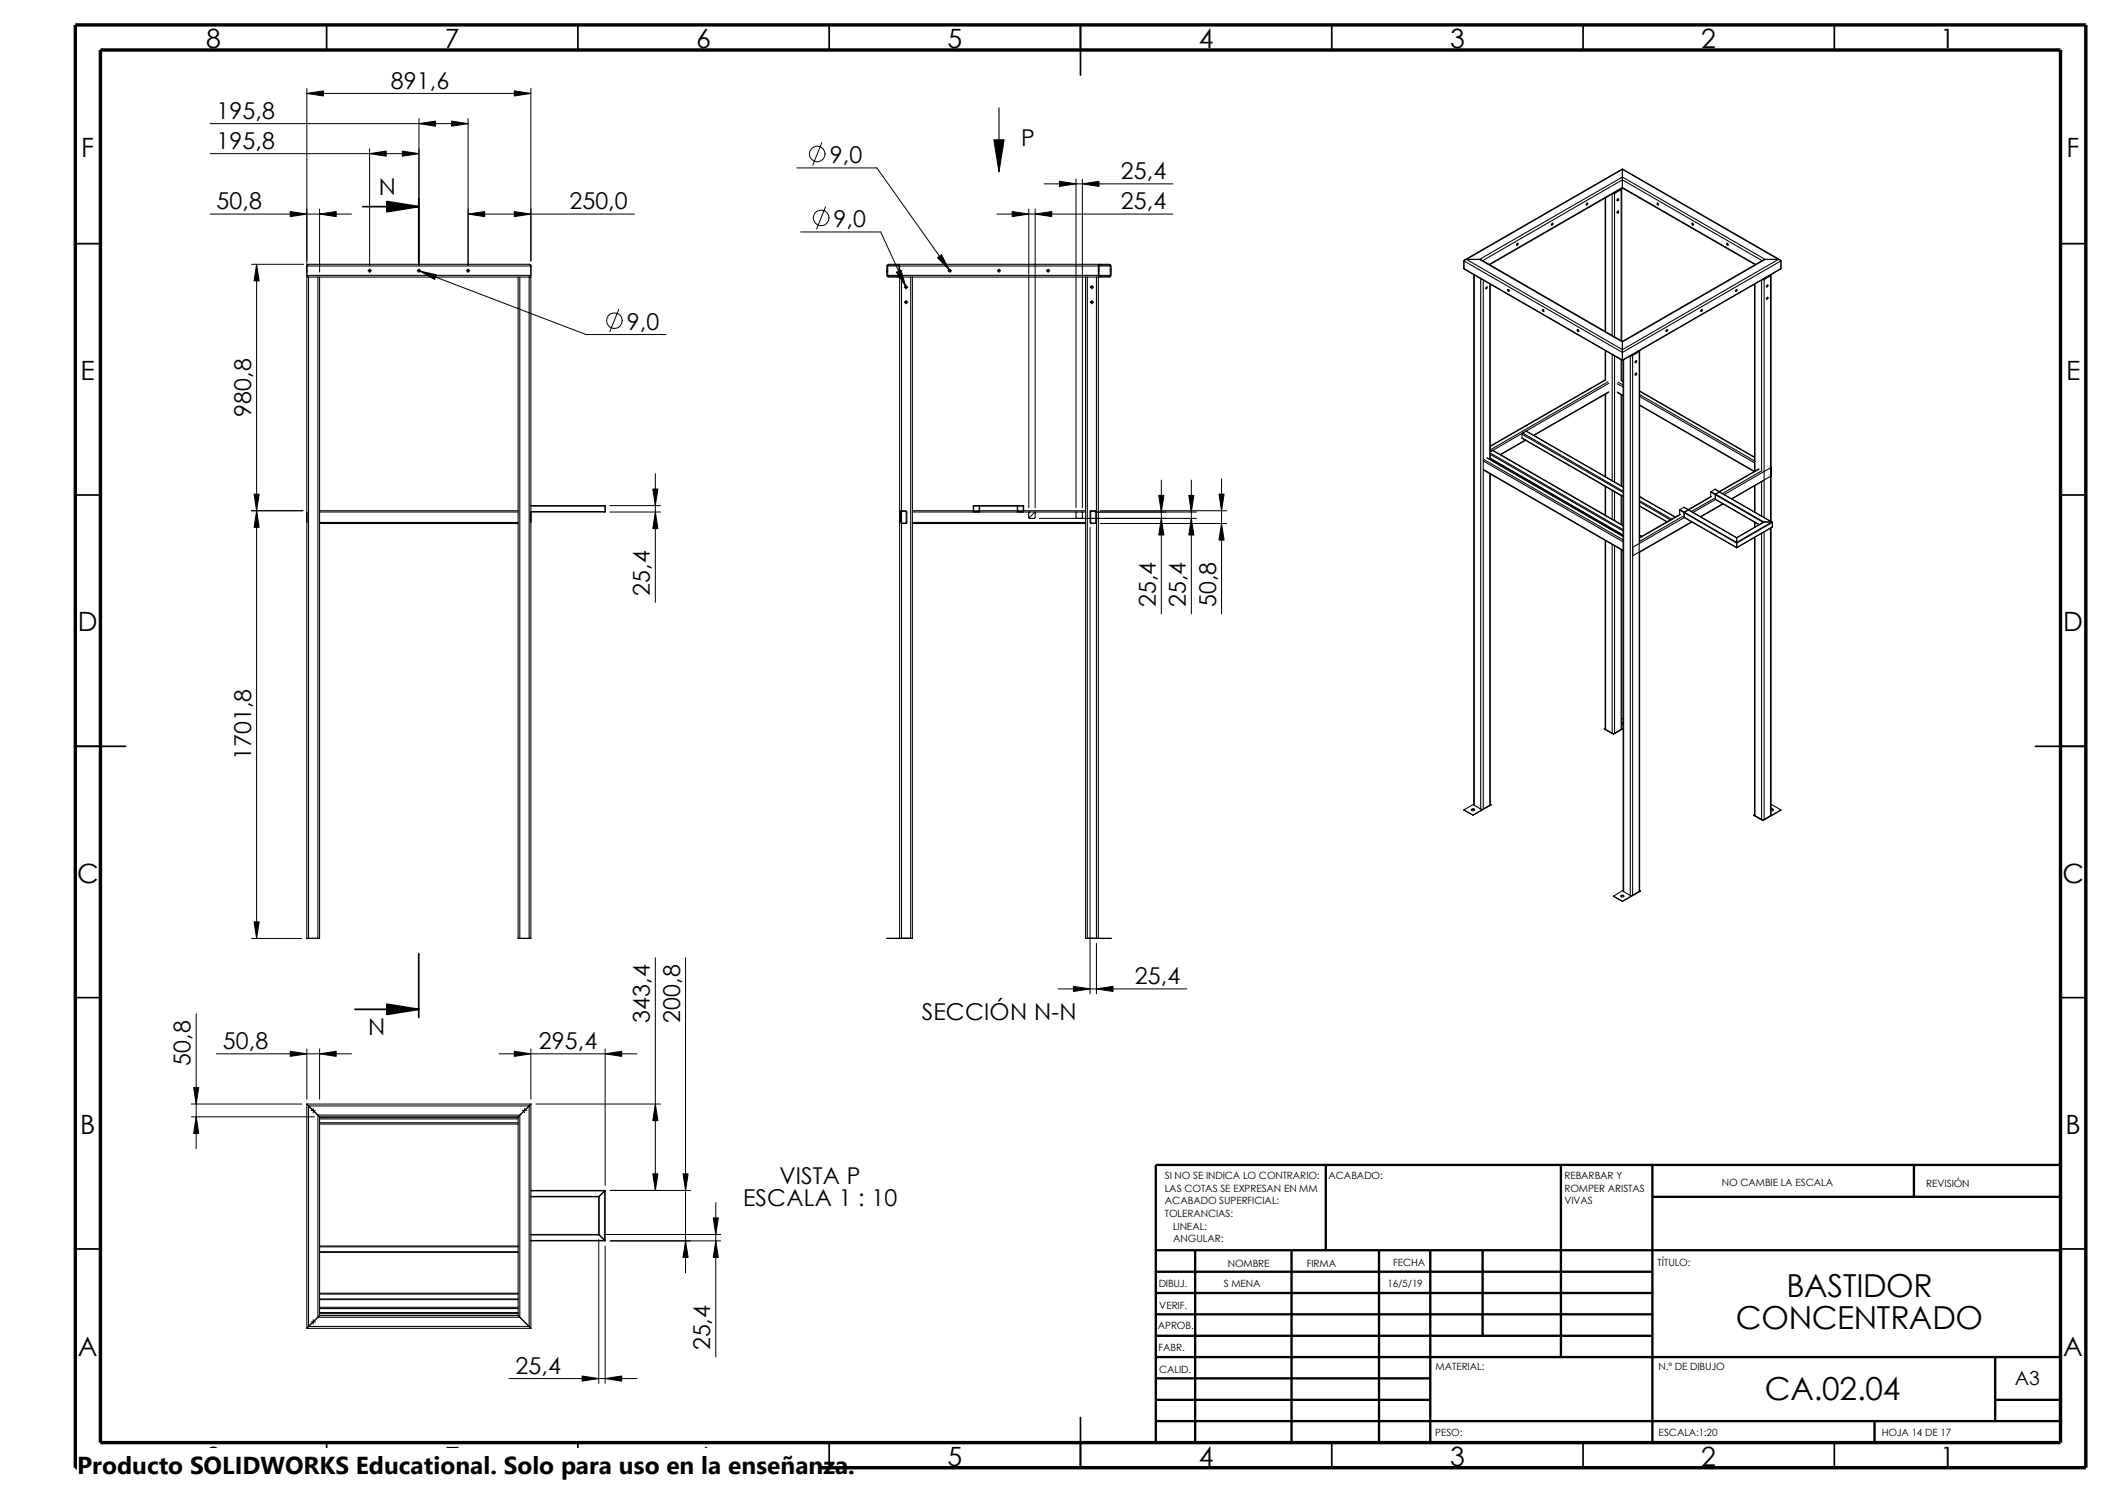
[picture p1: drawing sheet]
<svg xmlns="http://www.w3.org/2000/svg" width="420mm" height="297mm" viewBox="0 0 420 297" stroke-linecap="round" stroke-linejoin="round" font-family="sans-serif">
<g fill="none" stroke="#000" stroke-width=".34">
<path d="M65 5v4.9M115 5v4.9M165 5v4.9M215 5v9.9M265 5v4.9M315 5v4.9M365 5v4.9M83.3 39.5v12.7M15 48.5h5M72.2 41.1h11.1M410 48.5h5M15 98.5h5"/>
<path d="M410 98.5h5M15 148.5h10M405 148.5h10M15 198.5h5M83.3 189.7v12.7M410 198.5h5M70.6 200.8h12.7M15 248.5h5M410 248.5h5M65 287v5M115 287v5M165 287v5"/>
<path d="M215 282v10M265 287v5M315 287v5M365 287v5"/>
</g>
<g fill="none" stroke="#000" stroke-width=".47">
<path d="M263.8 231.7v17M310.6 231.7v38.3M328.8 238.1h81.2M328.8 231.7v55.3M380.8 231.7v6.4M410 231.7h-180v55.3M230 253h98.8M230 257.2h98.8M230 248.7h180M237.8 248.7v38.3M257 248.7v38.3M274.4 248.7v38.3"/>
<path d="M284.6 248.7v38.3M295 248.7v17M230 278.5h54.6M230 270h180M230 274.2h54.6M230 261.5h98.8M230 265.7h98.8M397 278.5h13M397 270v12.7M230 282.7h180M373 282.7v4.3"/>
</g>
<path d="M15 5h400v287h-400zM20 9.9h390v277.1h-390z" fill="none" stroke="#000" stroke-width=".68" stroke-linecap="butt"/>
<g fill="none" stroke="#000" stroke-width=".2">
<path d="M61 17.6v36.5M61 18.6h44.6M105.6 17.6v34.3M41.8 30.6h41.6M41.8 24.6h51.3M73.5 29.6v23.2M83.4 23.6v29.2M93.1 23.6v29.2M158.5 33.4h16l14.6 20.6M163.5 28.4l-1.8 4.5M207.7 36.6h25.6M214.1 35.6v65.4"/>
<path d="M215.3 35.6v65.4M41.8 42.6h28.1M50 52.6h10.4M51.1 52.6v134.1M63.6 41.6v12.5M73.2 53.8h.1M73.4 53.8h.3M73.5 53.5v.1M73.5 53.7v.3M73.5 54.1v.1M73.8 53.8h.1M83 53.8h.1"/>
<path d="M83.1 53.8l33.5 12.7h15.9M83.2 53.8h.3M83.4 53.5v.1M83.4 53.7v.3M83.4 54.1v.1M83.6 53.8h.1M92.8 53.8h.1M93 53.8h.3M93.1 53.5v.1M93.1 53.7v.3M93.1 54.1v.1M93.1 42.6h33.1"/>
<path d="M93.4 53.8h.1M159.3 46.1h15.9l5.2 11.2M164.3 41.1l-1.8 4.5M176.6 54.8l-.1 .1M178.8 52.6l-.1 .1M179.9 57.1h.1M180.2 57.1h.2M180.3 56.8v.1M180.3 57v.2M180.3 57.4v.1M180.3 59.8v.1M180.3 60v.2"/>
<path d="M180.5 57.1h.1M188.6 53.8h.1M188.8 53.8h.3M189 53.5v.1M189 53.7v.3M189 54.1v.1M189.2 53.8h.1M198.3 42.6h35M198.4 53.8h.1M198.6 53.8h.3M198.8 53.5v.1M198.8 53.7v.3"/>
<path d="M198.8 54.1v.1M199 53.8h.1M204.7 41.6v59.4M206 41.6v59.4M208.2 53.8h.1M208.4 53.8h.3M208.5 53.5v.1M208.5 53.7v.3M208.5 54.1v.1M208.8 53.8h.1M216.9 57.1h.1M217.1 57.1h.2"/>
<path d="M217.3 56.8v.1M217.3 57v.2M217.3 57.4v.1M217.3 59.8v.1M217.3 60v.2M217.5 57.1h.1M218.7 53.2l-.2 .1M219.2 52.6l-.1 .1M123.1 61.6l-1.8 4.4M179.9 60.1h.1M180.2 60.1h.2M180.3 60.4v.1"/>
<path d="M180.5 60.1h.1M216.9 60.1h.1M217.1 60.1h.2M217.3 60.4v.1M217.5 60.1h.1M130.4 94.2v25.6M231.1 95.5v26.6M237 95.5v26.6M243 95.2v26.9M50 101.6h10.3M121.3 101.9h10.1M121.3 100.6h10.1"/>
<path d="M205.9 101.9l-1.2 1.1M206.8 103.1h31.2M216.9 104.9v92.8M217.2 104.1h-.1M217.9 101.9h20.1M218.1 103.1l-.1 .1M218.9 101.6h25.2M218.9 104.1h25.2M50 186.7h10M130.4 190.5v46.3M136.4 190.5v62.7M210.5 196.7h25.6"/>
<path d="M218.1 187.7v10M38.1 219.6h21.9M39 201.7v26.8M43.1 209.6h26.8M61 208.7v10M63.6 208.7v10M99.3 209.6h27.4M105.6 208.7v10M106.6 219.6h24.8M120.4 208.7v27.1M38.1 222.2h24.5M61.9 220.9h.2"/>
<path d="M62.2 220.9h.2M62.3 220.5v.2M62.3 220.8v.2M62.3 221.1v.3M62.6 220.9h.2M103.9 220.9h.2M104.2 220.9h.3M104.4 220.5v.2M104.4 220.8v.2M104.4 221.1v.3M104.6 220.9h.2M121.4 236.8h16"/>
<path d="M142.4 239.2v30.8M119.1 246.6v28.6M120.1 245.6h23.3M120.4 247.9v27.3M121.4 246.8h22M61.9 263h.2M62.2 263h.2M62.3 262.5v.2M62.3 262.8v.3M62.3 263.2v.2M62.6 263h.2M101.3 274.2h25.4"/>
<circle cx="162.6" cy="30.6" r="1.55"/>
<circle cx="163.4" cy="43.3" r="1.56"/>
<circle cx="122.2" cy="63.8" r="1.56"/>
</g>
<g fill="none" stroke="#000" stroke-width=".21">
<path d="M198.8 21.5v12.7M319.4 39.4v26.5M319.4 39.3v26.7M320.8 38.6v28.1M321.1 38.4h-.1M321.1 38.4h.1M321.2 38.5h-.3M321.2 38.5v28.5M321.8 39.7l.1-.2a.16 .16 0 0 1 .1 .3 .16 .16 0 0 1-.3 0zM321.9 39.5l-.2 .4M322.4 37.6h.1M322.4 37.6l-1.3 .8"/>
<path d="M322.5 37.6h-.1M322.5 37.7v30.1M322.5 37.7l-1.3 .8M322.6 37.5l-.1 .2M322.7 37.6v30.2M322.8 33.6v.1M322.8 35.2v.6M322.8 37.3v.1M322.8 33.6l31.4 18.1M322.8 37.4l26.4 15.3M322.8 33.6l-31.4 18.1M322.8 37.4l-26.4 15.3"/>
<path d="M322.8 35.8l27.8 16.1M322.8 37.3l26.5 15.3M322.8 35.8l-27.8 16.1M322.8 37.3l-26.6 15.3M322.8 35.2l28.4 16.4M322.8 33.7v1.5M322.8 35.8v1.5M322.8 33.7l31 17.9M322.8 33.7l-31 17.9M322.8 35.2l-28.5 16.4M61 52.9l.3-.3h44l.3 .3M61 54.8l.4 .3"/>
<path d="M61 52.9h44.6M61 54.8h44.6M61 52.9v1.9M61.4 55.1h-.4v131.6l2.6-.1v-131.5M61.4 55.1h43.9M61.4 55.1v131.5M63.2 55.1v131.5M103.1 55.1v131.5l2.5 .1v-131.6h-.3M103.4 55.1v131.5M105.3 55.1v131.5M105.6 54.8l-.3 .3M105.6 52.9v1.9"/>
<path d="M176.4 53.6v.5M176.4 53.6v-.7l.3-.3h44.1l.2 .3 .1 .7M176.4 54.1v.7M176.4 53.6h.2M176.4 54.1h.2M176.5 54.8l.1 .2 .2 .1h2.2M176.6 53.6v.5M176.6 52.9l.1-.2h2l.1 .2M176.6 52.9h2.3v.7M176.6 54.1v.7h2.3M176.6 52.9v.7M176.7 54.8l.1 .1h1.8"/>
<path d="M178.6 52.6l.3 .1 .1 .2M178.9 54.8l-.3 .2M178.9 53.6v.5M178.9 53.6h.1M178.9 54.1h.1M178.9 54.1v.7M179 55.1h.4M179 54.8l-.4 .3M179 53.6v.5M179 52.9h39.5M179 54.8h39.5M179 52.9v.7"/>
<path d="M179 54.1v.7M179 55.1v131.5M179.4 55.1v46.5M179.4 55.1h1.8M181.2 55.1h.3M181.2 55.1v131.5M181.5 55.1h34.5M181.5 55.1v131.5h-5.1M216 55.1h.3M216 55.1v131.5h5.1M216.3 55.1h1.8M216.3 55.1v131.5"/>
<path d="M218.1 55.1h.4M218.1 55.1v131.5M218.5 54.8l.1 .2 .3 .1M218.5 53.6v.5M218.5 52.9v.7M218.5 54.1v.7M218.5 55.1v131.5M218.5 53.6h.2M218.5 54.1h.2M218.7 53.6v.5M218.7 52.9v-.2h2.1l.1 .2M218.7 52.9h2.2v.7"/>
<path d="M218.7 54.1v.7h2.2M218.7 52.9v.7M218.7 54.8l.2 .1h1.8M218.9 52.6l-.3 .1-.1 .2M220.9 54.8l-.2 .2M220.9 53.6v.5M220.9 53.6h.2M220.9 54.1h.2M220.9 54.1v.7M221.1 54.1v.7l-.2 .3h-2.4M221.1 53.6v.5M291.3 53.4l31.5 18.3"/>
<path d="M291.3 51.9v1.5M291.3 51.9l31.5 18.2M291.3 53.4l31.5 18.2M291.8 51.6l-.5 .3M291.8 51.6h2.5M291.8 51.6l31 18M293.2 54.7v105.4l.1 .1M293.3 54.7v105.5M294.3 51.6l.4 .1M294.3 51.6l28.5 16.4M294.6 55.5v105.5M294.7 51.7l28.1 16.2"/>
<path d="M295.1 55.8v105.2M295.7 57.1a.16 .16 0 0 1 .2 .2 .16 .16 0 0 1-.3 0zM295.8 57.1l-.2 .3M296.4 56.5v34.9M296.5 52.6v.1M296.5 56.6v34.8M300.1 57.6l.2 .3M302 48.4l-.2 .3M308.8 44.4a.16 .16 0 0 1 .1 .3 .16 .16 0 0 1-.2-.1zM308.9 44.4l-.2 .3M315.8 40.4l-.2 .3M321.9 42a.17 .17 0 0 1 .1 .3 .17 .17 0 0 1-.3-.1z"/>
<path d="M321.9 42l-.2 .3M329.7 40.4l.3 .2-.1 .2-.2-.1zM329.8 40.4l.2 .3M336.7 44.4l.2 .3M343.5 48.4l.2 .1 .1 .3-.2-.1zM343.6 48.4l.2 .3M345.4 57.6a.15 .15 0 0 1 .2 .1 .15 .15 0 0 1-.1 .2 .15 .15 0 0 1-.2-.1zM345.5 57.6l-.2 .3M349.1 56.6v37.2l-22.9-13.2M349.2 56.5v37.2M350.5 55.8v37.8M350.9 55.5l-.2 .1"/>
<path d="M350.9 55.5h.1M351 55.6l-.4 .1M351 55.6v47.4M351.2 51.6l-28.4 16.3M351.2 51.6h2.6M351.2 51.6l-28.4 16.4M351.6 59.2v-.1a.16 .16 0 0 1 .1 .3 .15 .15 0 0 1-.2 0zM351.7 56.7l-.2 .3M351.7 59.1l-.2 .4M352.2 54.8h.1M352.2 54.8l-1.3 .7M352.2 54.7v.1"/>
<path d="M352.3 54.9v48.8M352.3 54.9l-1.3 .7M352.3 54.7v.2M352.4 54.7v38.2M353.8 51.6l.5 .3M353.8 51.6l-31 18M354.3 53.4l-31.5 18.3M354.3 51.9v1.5M354.3 51.9l-31.5 18.2M354.3 53.4l-31.5 18.2M306.9 61.6h.1a.18 .18 0 0 1 .2 .2 .18 .18 0 0 1-.2 .1 .18 .18 0 0 1-.1-.2zM307 61.6l.2 .3"/>
<path d="M313.8 65.6a.19 .19 0 0 1 .3 .1 .19 .19 0 0 1-.2 .2zM313.9 65.6l.2 .3M319.4 69.7v5.9l-22.9 13.1M319.4 78.4v16.4M319.4 75.6l-22.9 13.2M319.4 69.8v5.9M319.4 78.4v16.5M319.9 75.9l-23.4 13.6M320 78.1l-14.8 8.5M320.1 76.2l-23.6 13.7 .5-.3M320.1 77.9l-15 8.7M320.8 70.5v25.1"/>
<path d="M321.2 70.8v25.1M321.8 76.3l1.1 .7M321.8 78l1.1 .7M321.8 78.1l1.1 .6M321.9 76l1 .6M322.5 71.6v4.1l.4 .2M322.5 78.5v18.1M322.6 75.7l.3 .2M322.7 71.6v4.1M322.7 78.6v18.1M322.8 69.6v.5M322.8 71.6v.1"/>
<path d="M322.8 67.9v.1M322.8 68v1.6M322.8 70.1v1.5M322.9 71.6v105.6l.1 .2M323 71.6v105.8M324.4 70.8v107.3M324.7 70.7h-.1M324.7 70.6v.1M324.8 70.7h-.4M324.8 70.7v107.4M325.4 71.9l.1-.1a.15 .15 0 0 1 .1 .2 .15 .15 0 0 1-.3 0zM325.5 71.8l-.2 .3"/>
<path d="M325.5 74.2l-.2 .3M326 69.8v.1M326 69.9l-1.3 .8M326.1 69.8l-.1 .1M326.1 70l.1-.2v38M326.1 70l-1.3 .7M326.1 70v107.4M326.2 77.8l22.9 13.1M326.2 78.5l22.9 13.2M326.2 77.9l22.9 13.1M326.2 78.9l22.9 13.2M331.6 65.6a.15 .15 0 0 1 .2 .1 .15 .15 0 0 1-.1 .2 .15 .15 0 0 1-.2-.1z"/>
<path d="M331.7 65.6l-.2 .3M338.6 61.6l-.2 .3M295.1 91.7l27.8 16.1M295.1 93.4l27.8 16.1M295.1 93.5l27.8 16.1M295.3 91.4l27.6 16M295.8 91.1l27.1 15.6M296 91.1l26.9 15.6M296.4 94.2v66M296.5 94.3l-.1 65.9M296.5 91.2l26.4 15.3M296.5 90.1l26.4 15.3"/>
<path d="M296.5 90.4l26.4 15.2M296.5 91.1l26.4 15.3M296.8 91.4l-.2 .1M296.9 91.4l-.2 .1M297 89.6l25.9 14.9M297 89.6l25.9 15M302.8 87.1l20.1 11.7M302.8 86.4l20.1 11.6M302.8 87.1l20.1 11.6M302.8 86.4v.7M302.9 86.1l-.1 .3M302.9 86.1l20 11.6"/>
<path d="M303.4 87.5l-4.9 2.9M303.5 87.6l-5 2.9M303.6 85.8l19.3 11.1M303.6 85.8l-.7 .3M319.4 96.7v5.8M319.4 96.8v5.7M320.8 97.5v5.8M321.2 97.8v5.7M322.5 98.6v5.7M322.7 98.6v5.8M326.2 80.6l22.8 13.2M326.2 98.8l7.1 4.1"/>
<path d="M326.2 99.6l6.4 3.7M326.2 99.9l6.2 3.5M340.4 97.9l.9 .5M340.4 97.9v.9M340.4 97.8v.1M340.4 98.8l-4.5 2.6M340.4 97.8l.9 .5M340.5 98.8l-4.5 2.6M341.1 99.1l-4.6 2.7M341.2 97.3l.9 .6M341.2 97.3h.1M341.2 97.3l-.8 .5"/>
<path d="M341.2 99.3h.1M341.3 99.3v.1M341.3 99.4l8.7 5M341.3 99.4h.1M341.3 99.4l-4.5 2.5M341.3 98.4l9.5 5.5M341.3 99.3l8.7 5.1M341.3 98.4v.9M341.3 98.3v.1M341.3 98.3l9.6 5.5M342.1 97.9l10.5 6M342.1 97.9l-.8 .4"/>
<path d="M349.1 96.6v5.3M349.2 96.6v5.3M349.9 93.3l-7.8 4.5M350 93.3l-7.9 4.5M350.5 95.8v6.9M350.6 93.6l-7.9 4.6M350.8 95.7l-6.2 3.5M352.3 92.8l.1 .2M352.3 94.7h.1zM352.4 94.7v9.1M352.4 93v1.7M352.4 93l-9.4 5.4"/>
<path d="M352.4 94.7l-7.9 4.5M63.6 103.9h39.5M63.6 101.9h39.5M63.6 104.1h39.5M63.6 101.6h39.5M105.6 101.9h14.7M105.6 101.8h14.8M105.6 100.7h14.8M105.6 100.6h14.7M120.3 100.6l.1 .1M120.4 101.8l-.1 .1M120.4 100.7v1.1"/>
<path d="M179.2 103.9v-2.2l1-.1 .2 .2v2.1l-.2 .3M179.2 103.9l.2 .2h.8M179.3 101.8h1l-.1 2.3-.9-.1zM179.4 101.7v2.4M179.4 104.1v82.5M181.5 103.9h34.5M181.5 101.9h34.5M181.5 104.1h34.5M181.5 101.6h12.1M193.7 101.9v-1.3h9.9v1.3M193.7 101.6h1.1M193.7 100.7h1.1v1.1h-1.1z"/>
<path d="M194.8 100.6l.1 .1M194.9 100.7l-.1 1.2M194.9 101.6h7.5M194.9 100.7h7.5M202.4 100.7l.1 1.2M202.5 100.6l-.1 .1M202.5 101.6h1.1M202.5 100.7h1.1v1.1h-1.1zM203.7 101.6h12.3M204.9 101.9h-.2v1.1l1.2 .1 .1-1.2h-.2M214.2 101.9h-.1v1.1l1.2 .1v-1.2h-.1M216.9 103.9l.2 .2h.8l.2-.2"/>
<path d="M217 101.8h1l-.1 2.3-.9-.1zM218.1 101.9l-.2-.3-1 .1v2.2M319.4 107.5v37.6M319.4 104.4v.2M320.8 105.2v.2M320.8 108.3v37.6M321.2 108.6v37.3h-.4M321.2 105.5v.2M322.5 109.3v35.8l.2-.1v-35.6M322.5 106.3v.1M322.7 106.3v.2M326.2 109.8l-.1 67.6"/>
<path d="M326.2 100.6l5.4 3.2-5.4-3.1M326.7 106.7l-.5-.2 .4 .2M334.2 101.5l.9 .5M334.2 101.5v.9M334.2 101.4v.1M334.2 102.3l-8 4.6M334.2 101.4l.9 .5M334.3 102.4l-8.1 4.6M334.9 102.7l-8.7 5M335 100.9h.1M335 100.9l1 .5M335 100.9l-.8 .5"/>
<path d="M335.1 102.9v.1M335.1 103h.1M335.1 102.9h.1M335.1 102v.9M335.1 102l10.4 6M335.1 102.9l10.4 6M335.1 101.9v.1M335.1 103l10.4 6M335.1 103l-10.3 5.9M335.1 101.9l10.4 6M335.9 101.4h.1M335.9 101.4l9.6 5.6"/>
<path d="M335.9 101.4l-.8 .5M336.5 103.8l-11.7 6.8M336.6 103.8l-10.4 6.1M342.8 100.2l-4.5 2.6M342.9 100.2l-4.5 2.6M345.5 107.9v.1M345.5 108.9v.1M345.5 107h.1M345.5 107v.9M345.5 108v.9M349.1 106.9l.1 55.4M349.1 103.8v1.1"/>
<path d="M349.2 103.9v1M349.2 106.8v55.5M350.5 106.1v56.9M350.9 103.8h.1M350.9 103.8l-5.4 3.2M350.9 103.8h1.6M351 105.8v57.2M352.3 105.1v57.2M352.4 105v57.2l-.1 .1M352.5 103.8l.1 .1M352.5 103.8l-7 4.1M352.6 104.8v.1"/>
<path d="M352.6 104.8l-7.1 4.2M352.6 103.9l-7.1 4.1M352.6 103.9v.9M293.2 160l-1.9 1.1M296.5 160l.2 .1M319.2 145l1.8 1M319.4 144.9l-.2 .1M319.4 145.1l1.4 .8M321 146h.1M322.7 143.8h.2M322.7 144.1h.2M322.7 143h.2"/>
<path d="M322.9 144.9l-1.9 1.1M291.3 161.1l1.8 1.1M291.3 161.1l1.8 1M292.7 161.1l.2-.1a.25 .25 0 0 1 .4 0 .25 .25 0 0 1 0 .3 .25 .25 0 0 1-.4-.1zM293.1 162.1v.1M293.3 161l.1 .1M293.3 161h-.3l-.3 .1M293.3 160.2l1.3 .8M294.6 161h.5M296.4 160.2l-1.3 .8M296.7 160.1l-3.6 2.1M296.7 160.1l-3.6 2"/>
<path d="M321 178.3l1.8 1M322.5 178.2l.2-.1a.24 .24 0 0 1 .3 0 .24 .24 0 0 1 0 .3 .24 .24 0 0 1-.3 0zM322.5 178.3l.2-.2 .4 .2M322.9 177.1l-1.9 1.2M323 177.4l1.4 .7M324.4 178.1h.4M326.1 177.4l-1.3 .7M326.2 177.1l.2 .1M326.4 177.2l-3.6 2.1M326.4 177.2h.1M348.9 162.1l1.8 1.1M348.9 162.1v.1"/>
<path d="M349.1 162.1h-.2M349.2 162.3l1.3 .7M350.5 163h.5M352.3 162.3l-1.3 .7M352.4 161h.3M352.4 160.1h.1l1.8 1M352.7 161l.1 .1-.1 .1h-.3M352.7 161l.1 .1M354.3 161.1l-3.6 2.1M176.4 186.6v.1M221.1 186.6v.1M61 219.6l.4 .4"/>
<path d="M61 219.6v44.6M61 219.6h44.6M105.6 219.6l-.3 .4M105.6 219.6v44.6M61.4 220v43.9M61.4 220h43.9M61.4 220l1.8 1.8M63.2 221.8l.4 .4M63.2 221.8v40.2M63.2 221.8h40.2M63.6 222.2v39.5M63.6 223.4h39.5"/>
<path d="M63.6 222.6h39.5M63.6 222.2h39.5M63.6 223.6h39.5M63.6 222.3h39.5M103.1 222.2v39.5M103.4 221.8l-.3 .4M103.4 221.8v40.2M105.3 220v43.9M105.3 220l-1.9 1.8M105.6 236.8h14.8M105.6 236.9h14.7M105.6 238h13.6"/>
<path d="M105.6 238.1h13.5M119.1 238.1v7.5M119.2 238l-.1 .1M119.2 238v7.7M120.3 236.9v9.9M120.3 236.9l-1.1 1.1M120.4 236.8l-.1 .1M120.4 236.8v10M63.6 249h39.5M63.6 248h39.5M63.6 258.4h39.5M63.6 257.4h39.5"/>
<path d="M63.6 249.1h39.5M63.6 247.9h39.5M63.6 258.5h39.5M63.6 257.3h39.5M105.6 245.7h13.6M105.6 245.6h13.5M105.6 246.8h14.7M105.6 246.8h14.8M119.1 245.6l.1 .1M119.2 245.7l1.1 1.1M120.3 246.8h.1M61 264.2h44.6"/>
<path d="M61.4 263.9l-.4 .3M61.4 263.9h43.9M63.2 262l-1.8 1.9M63.2 262h40.2M63.6 261.7l-.4 .3M63.6 260.3h39.5M63.6 261.1h39.5M63.6 261.7h39.5M63.6 260.1h39.5M63.6 261.3h39.5M103.1 261.7l.3 .3M103.4 262l1.9 1.9"/>
<path d="M105.3 263.9l.3 .3"/>
<circle cx="73.5" cy="53.9" r=".23"/>
<circle cx="83.3" cy="53.9" r=".22"/>
<circle cx="93.1" cy="53.9" r=".23"/>
<circle cx="180.3" cy="57.1" r=".22"/>
<circle cx="189" cy="53.8" r=".23"/>
<circle cx="198.8" cy="53.8" r=".22"/>
<circle cx="208.5" cy="53.9" r=".23"/>
<circle cx="217.2" cy="57.1" r=".22"/>
<circle cx="300.2" cy="57.8" r=".19"/>
<circle cx="301.9" cy="48.6" r=".18"/>
<circle cx="315.7" cy="40.5" r=".18"/>
<circle cx="336.8" cy="44.6" r=".18"/>
<circle cx="351.6" cy="56.9" r=".18"/>
<circle cx="180.3" cy="60.1" r=".23"/>
<circle cx="217.2" cy="60.1" r=".23"/>
<circle cx="325.5" cy="74.4" r=".18"/>
<circle cx="338.5" cy="61.7" r=".18"/>
</g>
<g fill="#000" stroke="#000" stroke-width=".2">
<path d="M61 18.6l3.3-.5v1zM102.3 18.1l3.3 .5-3.3 .5zM73.5 30.6l3.3-.5v1zM80.1 30.1l3.3 .5-3.3 .5zM83.4 24.6l3.3-.5v1zM89.8 24.1l3.3 .5-3.3 .5zM210.8 36.1l3.3 .5-3.3 .5zM215.3 36.6l3.4-.5v1zM51.1 52.6l.5 3.3h-1.1zM57.7 42.1l3.3 .5-3.3 .5zM63.6 42.6l3.3-.5v1zM83.6 53.9l3.2 .8-.4 .9z"/>
<path d="M93.1 42.6l3.3-.5v1zM102.3 42.1l3.3 .5-3.3 .5zM178.4 54.1l.9-.4 .9 3.2zM186.5 51.3l.8-.6 1.5 3zM201.4 42.1l3.3 .5-3.3 .5zM206 42.6l3.3-.5v1zM50.5 98.3h1.1l-.5 3.3zM51.1 101.6l.5 3.3h-1.1zM130.4 101.9l.5 3.3h-1zM129.9 97.3h1l-.5 3.3zM231.1 103.1l.5 3.3h-1.1zM230.5 98.6h1.1l-.5 3.3z"/>
<path d="M237 103.1l.5 3.3h-1zM236.5 98.6h1l-.5 3.3zM243 104.1l.5 3.3h-1zM242.5 98.3h1l-.5 3.3zM50.5 183.4h1.1l-.5 3.3zM213.6 196.2l3.3 .5-3.3 .5zM218.1 196.7l3.3-.5v1zM38.5 216.3h1l-.5 3.3zM57.7 209.1l3.3 .5-3.3 .5zM63.6 209.6l3.3-.5v1zM102.3 209.1l3.3 .5-3.3 .5zM120.4 209.6l3.3-.5v1z"/>
<path d="M130.4 219.6l.5 3.3h-1zM39 222.2l.5 3.3h-1zM129.9 233.5h1l-.5 3.3zM135.9 233.5h1l-.5 3.3zM136.4 246.8l.5 3.3h-1zM142.4 246.8l.5 3.3h-1zM141.9 242.3h1l-.5 3.3zM115.8 273.7l3.3 .5-3.3 .5zM120.4 274.2l3.3-.5v1z"/>
</g>
<path d="M77 40.1l6.3 1-6.3 1zM77 199.8l6.3 1-6.3 1z" fill="#000" stroke="#000" stroke-width=".34"/>
<path d="M197.7 27.8h2.1l-1 6.4z" fill="#000" stroke="#000" stroke-width=".21"/>
<path d="M15.4 288h147.9v9h-147.9z" fill="#fff"/>
<g font-size="6.3">
<text x="355.4" y="258">BASTIDOR</text>
<text x="345.4" y="264.4">CONCENTRADO</text>
<text x="351.1" y="278.5">CA.02.04</text>
</g>
<g font-size="5.3">
<text x="41" y="9.6">8</text>
<text x="88.5" y="9.6">7</text>
<text x="138.5" y="9.6">6</text>
<text x="188.5" y="9.6">5</text>
<text x="238.5" y="9.6">4</text>
<text x="288.5" y="9.6">3</text>
<text x="338.5" y="9.6">2</text>
<text x="386" y="9.6">1</text>
<text x="16.2" y="31.3">F</text>
<text x="411.2" y="31.3">F</text>
<text x="16" y="75.6">E</text>
<text x="411.1" y="75.6">E</text>
<text x="15.5" y="125.6">D</text>
<text x="410.5" y="125.6">D</text>
<text x="15.3" y="175.6">C</text>
<text x="410.3" y="175.6">C</text>
<text x="16" y="225.6">B</text>
<text x="411" y="225.6">B</text>
<text x="15.5" y="269.8">A</text>
<text x="410.5" y="269.8">A</text>
<text x="41" y="291.5">8</text>
<text x="88.5" y="291.5">7</text>
<text x="138.5" y="291.5">6</text>
<text x="188.5" y="291.5">5</text>
<text x="238.5" y="291.5">4</text>
<text x="288.5" y="291.5">3</text>
<text x="338.5" y="291.5">2</text>
<text x="386" y="291.5">1</text>
</g>
<text font-size="4.9" x="15.4" y="293.2">Producto SOLIDWORKS Educational. Solo para uso en la enseñanza.</text>
<g font-size="4.6">
<text x="77.8" y="17.7">891,6</text>
<text x="43.1" y="23.7">195,8</text>
<text x="43.1" y="29.6">195,8</text>
<text x="203.2" y="29.1">P</text>
<text x="165.1" y="32.4">9,0</text>
<text x="223" y="35.6">25,4</text>
<text x="43.1" y="41.7">50,8</text>
<text x="75.4" y="38.8">N</text>
<text x="113.3" y="41.7">250,0</text>
<text x="223" y="41.7">25,4</text>
<text x="165.9" y="45.1">9,0</text>
<text x="124.7" y="65.6">9,0</text>
<text x="50" y="82.9" transform="rotate(-90 50 82.9)">980,8</text>
<text x="129.3" y="118.5" transform="rotate(-90 129.3 118.5)">25,4</text>
<text x="230" y="120.8" transform="rotate(-90 230 120.8)">25,4</text>
<text x="235.9" y="120.8" transform="rotate(-90 235.9 120.8)">25,4</text>
<text x="241.9" y="120.8" transform="rotate(-90 241.9 120.8)">50,8</text>
<text x="50" y="151.3" transform="rotate(-90 50 151.3)">1701,8</text>
<text x="225.8" y="195.8">25,4</text>
<text x="129.3" y="203.5" transform="rotate(-90 129.3 203.5)">343,4</text>
<text x="135.3" y="203.5" transform="rotate(-90 135.3 203.5)">200,8</text>
<text x="183.4" y="203">SECCIÓN N-N</text>
<text x="44.4" y="208.7">50,8</text>
<text x="73.3" y="205.8">N</text>
<text x="107.2" y="208.7">295,4</text>
<text x="37.9" y="212" transform="rotate(-90 37.9 212)">50,8</text>
<text x="147.8" y="240">ESCALA 1 : 10</text>
<text x="155.1" y="235.5">VISTA P</text>
<text x="141.3" y="268.6" transform="rotate(-90 141.3 268.6)">25,4</text>
<text x="102.6" y="273.3">25,4</text>
</g>
<text font-size="3.9" x="400.9" y="275.5">A3</text>
<g font-size="2">
<text x="231.8" y="234.6">SI NO SE INDICA LO CONTRARIO:</text>
<text x="231.8" y="237.1">LAS COTAS SE EXPRESAN EN MM</text>
<text x="231.8" y="239.6">ACABADO SUPERFICIAL:</text>
<text x="264.3" y="234.6">ACABADO:</text>
<text x="311.3" y="237">ROMPER ARISTAS</text>
<text x="311.3" y="239.5">VIVAS</text>
<text x="311.3" y="234.5">REBARBAR Y</text>
<text x="342.6" y="236">NO CAMBIE LA ESCALA</text>
<text x="383.3" y="236.2">REVISIÓN</text>
<text x="231.8" y="242.1">TOLERANCIAS:</text>
<text x="233.4" y="244.6">LINEAL:</text>
<text x="233.4" y="247.1">ANGULAR:</text>
<text x="260" y="252">FIRMA</text>
<text x="277.2" y="251.9">FECHA</text>
<text x="329.8" y="251.9">TÍTULO:</text>
<text x="230.5" y="256.1">DIBUJ.</text>
<text x="243.5" y="256.1">S MENA</text>
<text x="244.3" y="252">NOMBRE</text>
<text x="276.1" y="255.9">16/5/19</text>
<text x="230.7" y="260.4">VERIF.</text>
<text x="230.4" y="264.5">APROB.</text>
<text x="230.5" y="268.8">FABR.</text>
<text x="230.6" y="273.2">CALID.</text>
<text x="285.6" y="272.5">MATERIAL:</text>
<text x="330" y="272.5">N.º DE DIBUJO</text>
<text x="285.6" y="285.6">PESO:</text>
<text x="330" y="285.6">ESCALA:1:20</text>
<text x="374.4" y="285.6">HOJA 14 DE 17</text>
</g>
</svg>
